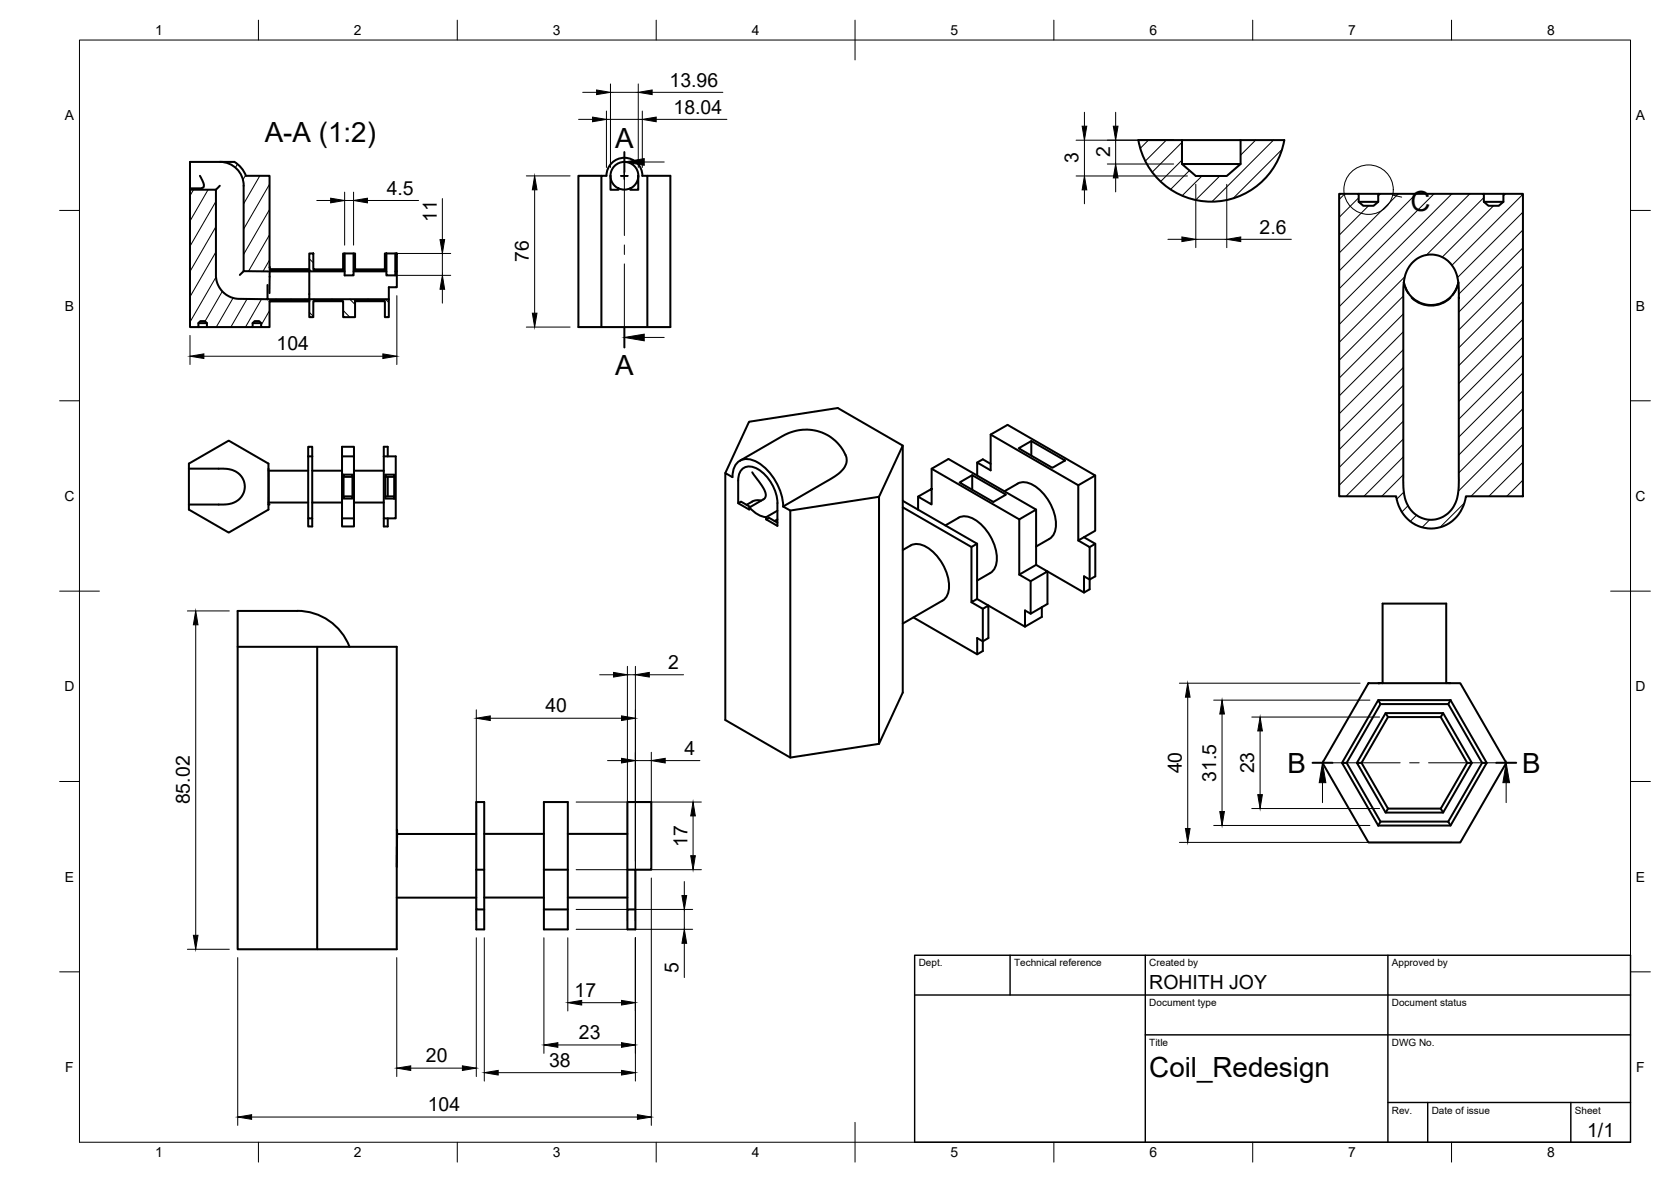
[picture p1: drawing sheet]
<svg xmlns="http://www.w3.org/2000/svg" width="420mm" height="297mm" viewBox="0 0 420 297" stroke-linecap="round" stroke-linejoin="round" font-family="sans-serif">
<!-- layer: Visible -->
<g fill="none" stroke="#000" stroke-width=".51">
<path d="M297.2 35.2h-11a18.6 18.6 0 0 0 18.4 15.5 18.6 18.6 0 0 0 18.3-15.5h-25.7v6M311.9 35.2v6l-3.4 3h-7.8l-3.5-3h14.7M47.8 47.7h6.5v21.8l.5 2 1.4 2 1.5 1 1.9 .6 18.2 .1v.5h-10v6.5h-2.1v-1l-.5-.5h-1.2l-.5 .5v1h-11.5v-1l-.5-.5h-1.1l-.5 .5v1h-2.1zM50.3 44.2l.9 1.9v.9l-.7 .3h-2.7M55.3 46.7l-1 1M55.3 40.7a6 6 0 0 1 6 6M61.3 46.7v21.4l16.5 .1v-.5h-10v-23.5h-6l-1.4-2.3-1.5-1.2h-11.1v7M151.2 44.2h-5.8v38h23.2v-38h-5.8M153.5 44.2a3.5 3.5 0 0 1 3.5-3.5 3.5 3.5 0 0 1 3.5 3.5M153.5 44.2v3.5h2v-.4M153.5 44.2l.1 1 .5 1 .8 .8 .6 .3M158.5 47.3l-1.5 .4-1.5-.4"/>
<path d="M160.5 44.2v3.5h-2v-.4l.9-.6 .6-.8zM161.5 44.2h1.3v38M161.5 44.2a4.5 4.5 0 0 0-4.5-4.5 4.5 4.5 0 0 0-4.5 4.5h-1.3v38M336.7 48.7h4.9v2l1.2 1h2.6l1.1-1v-2h26.6v2l1.2 1h2.6l1.1-1v-2h4.9v76h-14.3a8.8 8.8 0 0 1-12.7 7.2 9.5 9.5 0 0 1-4.9-7.2h-14.3zM341.6 48.7h4.9M341.6 50.7h4.9M373.1 48.7h4.9M373.1 50.7h4.9M61.3 68.1l-1 1M67.3 71.6v3.6M67.8 67.2h.1M67.8 75.7h10"/>
<path d="M67.8 68.2v5.5M67.8 67.7h10M77.8 63.7h1v4h7.5v-4h.4v4.5h-8.9zM77.8 75.2h20v4.5h-1v-4h-7.5v4h-3v-4h-7.5v4h-1zM77.8 68.2v7M86.7 68.2v1h2.2v-1M86.7 63.7h2.2M88.9 63.7h.4v4h7.5v-4h.4v4.5h-8.3zM97.2 68.2v1h2.2v-1M97.2 63.7h2.2M99.4 63.7h.4v4.5h-.4zM99.8 68.2v4h-2v3"/>
<path d="M353 71a7 7 0 0 0 6.8 5.7 7 7 0 0 0 6.9-5.7M355 66.2a6.6 6.6 0 0 1 6.7-2 6.6 6.6 0 0 1 4.7 5.2l.3 1.8 .1 2.8v45.7a13.3 13.3 0 0 1-1.3 7.6 6.6 6.6 0 0 1-6.8 3.2 6.6 6.6 0 0 1-5.4-5.3l-.3-1.8-.2-2.8v-45.7a13.2 13.2 0 0 1 1.3-7.6zM364.7 74.8a7 7 0 0 1-9.7 0M49.9 82.2h2.1M49.9 81.2h2.1M63.5 82.2h2.2M63.5 81.2h2.2M47.5 116.5l10-5.8 10 5.8v11.6l-10 5.7-10-5.7zM47.5 117.8h8.8l1.9 .3 1.2 .5 1.2 1 .7 1.2 .3 1.3-.2 1.5-.7 1.3-.9 .8-1.3 .7-2.2 .4h-8.8M67.5 117.8v9M67.5 118.3h10M77.5 114.7v-2.4h1v2.4"/>
<path d="M77.5 114.7v15.6h1v-15.6M77.5 114.7h1M78.5 118.3h7.5M86 114.7v-2.4h3v2.4M86 114.7v15.6h3v-15.6M86 114.7h3M86.4 119.3h2.2v6h-2.2zM86.4 119.8h2.2M89 118.3h7.5M96.5 114.7h3v15.6h-3zM96.5 114.7v-2.4h1v2.4M96.9 119.3h2.2v6h-2.2z"/>
<path d="M96.9 119.8h2.2M97.5 119.8v4.9M182.4 118.9l5.9-12.9 22.4-3.5 16.3 9.5v62l-6 12.9-22.3 3.5-16.3-9.5v-62l1.8 1M184.2 119.9a4.1 4.1 0 0 1 2.9-4.5 8 8 0 0 1 6.7 3.7 14 14 0 0 1 3.1 8.2M186 115.8l10.6-6.1a10.9 10.9 0 0 1 16.3 5.6 4.4 4.4 0 0 1-2.5 4l-13.5 8M189.1 118.7a17.6 17.6 0 0 1 3.5 5.6l-.1 .5-.3 .6-3.8 2.1M227 112l-6 12.8-22.3 3.5M234.3 117.8l22 12.7 4.2-2.4-22-12.8-4.2 2.5v9l-3.5-2 3.5-1.9M244.5 119.4l-3.2 1.8 8.5 4.9 3.1-1.8-8.4-4.9v3.7M245.7 116.2l1.4-.8 2 1.2M249.1 109.2l22 12.7 4.3-2.4-22.1-12.7-4.2 2.4v9l-3.4-2v3.3M256.1 112.7l3.2-1.9 8.5 4.9-3.2 1.9z"/>
<path d="M259.3 110.8v3.7M275.4 119.5v13.9l-4.3 2.4v-13.9M67.5 126.3h10M77.5 130.3v2h1v-2M78.5 126.3h7.5M86 130.3v2h3v-2M86.4 124.7h2.2M89 126.3h7.5M96.5 130.3v2h1v-2M96.9 124.7h2.2M185.6 126.5l.7-.4 2.4 1.3M188.4 127.5v.6l-2.8-1.6v-5.8a3 3 0 0 1 1.5-3.1 3 3 0 0 1 3.5 .3 10.8 10.8 0 0 1 4.9 8.5v5.8l-2.9-1.7 .8-.4 2.1 1.2"/>
<path d="M188.4 127.5l1.8 1.6 1.3 .6 1.2 .3M191.4 125.8l-1-.1a4.5 4.5 0 0 0-2.7 1.2M195.5 128.3l-2.9 1.7v.5M195.5 130.5l-.7 .4M196.9 127.3l1.8 1v62.1M221 124.8v62.1M227 125.9l18.7 10.7-1.4 .9-17.3-10M227 138.2a4.7 4.7 0 0 1 4.8-1.3 11.8 11.8 0 0 1 6.7 11.7 3.4 3.4 0 0 1-1.5 2.4l-10 5.7M230.8 124.8v3.3M237.7 132l3.3-1.9a4.6 4.6 0 0 1 5.2 1.2 12.1 12.1 0 0 1 4.3 10.3 3.4 3.4 0 0 1-1.5 2.4l-3.3 1.9M244.3 137.5v13.8l1.4-.8M245.7 136.6v13.9"/>
<path d="M255.8 121.6l-3.3 1.9M255.8 121.5a4.6 4.6 0 0 1 5.2 1.3 12.1 12.1 0 0 1 4.4 10.2 3.4 3.4 0 0 1-1.5 2.4M260.5 128.1v13.9l-4.2 2.4v-13.9M263.8 135.4l-3.3 1.9M271.1 135.8l2.9 1.7v10.6l-1.4 .8-9.2-5.3v8.2l-4.3 2.4v-8.1M272.5 135l2.9 1.7v8.1l-1.4 .8-1.4-.8v4.1M275.4 136.7l-1.4 .8M244.3 151.3l2.8 1.7 1.4-.8v8.1l-1.4 .9v2.4l-1.4 .8-16-9.2M245.7 150.5l12 7 4.3-2.5v-2.4M247.1 153v8.2l-1.4-.9v4.1M259.1 154.2l-1.4-.8v4.1M260.5 142l2.9 1.6-4.3 2.5-2.8-1.7"/>
<path d="M79.8 162.5v76.1M87.9 162.5a14 14 0 0 0-13.1-9h-15v85.1h40v-76.1h-40M344.1 171.7h23.1l11.5 20-11.5 20h-23.1l-11.6-20zM346.5 175.9l.6 1-8.5 14.8M347.6 171.7h.1M347.6 171.7v-20h16v20M347.6 171.6l-1 .1M348.4 179.2h14.5l7.2 12.5-7.2 12.5h-14.5l-7.2-12.5zM348.4 179.2l.6 1M362.9 179.2l-.6 1M363.7 171.6l1 .1M364.2 176.9l8.5 14.8h1.1"/>
<path d="M364.7 175.9l-.5 1h-17.1M364.7 175.9l9.1 15.8-9.1 15.8h-18.2M364.7 175.9h-18.2l-9.1 15.8 9.1 15.8M337.4 191.7h1.2l8.5 14.8M341.2 191.7h1.1M349 180.2h13.3l6.6 11.5M349 180.2l-6.7 11.5 6.7 11.5h13.3M370.1 191.7h-1.2l-6.6 11.5M372.7 191.7l-8.5 14.8M99.8 208.6v9.3M99.8 209.6h20M119.8 218.6h2v15h-2v-5.1"/>
<path d="M119.8 218.6v9.9h2M119.8 218.6v-17h2v17M121.8 209.6h15M136.8 218.6v9.9h6M136.8 218.6v-17h6v17M136.8 218.6h6M142.8 218.6v15h-6v-5.1M142.8 209.6h15M157.8 218.6v-17h6v17h-4M157.8 218.6h2v15h-2v-5.1h2M157.8 218.6v9.9M346.5 207.5l.6-1h17.1l.5 1"/>
<path d="M349 203.2l-.6 1M362.3 203.2l.6 1M99.8 225.6h20M121.8 225.6h15M142.8 225.6h15"/>
</g>
<g fill="#000">
<circle cx="67.5" cy="126.8" r=".25"/>
<circle cx="346.6" cy="171.7" r=".25"/>
</g>
<!-- layer: BORDER -->
<g fill="none" stroke="#000" stroke-width=".25">
<path d="M20 10.1h390v276.9h-390zM65 5.1v5M115 5.1v5M165 5.1v5M215 5.1v10M265 5.1v5M315 5.1v5M365 5.1v5M15 52.9h5M410 52.9h5M15 100.7h5M410 100.7h5"/>
<path d="M15 148.6h10M405 148.6h10M15 196.4h5M410 196.4h5M15 244.2h5M410 244.2h5M65 287v5M115 287v5M165 287v5M215 282.1v9.9M265 287v5M315 287v5"/>
<path d="M365 287v5"/>
</g>
<!-- layer: TITLEBLOCK -->
<path d="M230 240.1h180v46.9h-180zM230 250h180M254 240.1v9.9M288 240.1v46.9M349 240.1v46.9M288 260.1h122M349 277.1h61M359 277.1v9.9M395 277.1v9.9" fill="none" stroke="#000" stroke-width=".36"/>
<!-- layer: Hatching -->
<g fill="none" stroke="#000" stroke-width=".25">
<path d="M288.8 35.2l-2.1 2.1M293.2 35.2l-5.2 5.3M297.2 35.8l-7.5 7.5M315.7 35.2l-3.8 3.8M320.2 35.2l-15.5 15.5M322.4 37.5l-12.4 12.4M48.6 47.7l-.8 1.5M52.3 47.7l-4.5 7.8M54.3 50.6l-6.5 11.3M54.3 57l-6.5 11.2M56.3 40.7v.1M59.7 41.3l-.5 .8"/>
<path d="M61.8 44l-.7 1.2M65.3 44.2l-4 7M67.8 46.3l-6.5 11.3M67.8 52.6l-6.5 11.3M67.8 59l-5.3 9.2M297.2 40.2l-5.4 5.4M299.1 42.8l-4.8 4.8M302.2 44.2l-5 5M306.7 44.2l-6 6.1M338.1 48.7l-1.4 1.4M341.7 49.7l-5 4.9M344.1 51.7l-7.4 7.4"/>
<path d="M347.1 48.7l-.6 .6M351.6 48.7l-14.9 14.9M356.1 48.7l-19.4 19.4M360.6 48.7l-23.9 23.8M365 48.7l-28.3 28.4M369.5 48.7l-32.8 32.8M373.1 49.6l-14.4 14.5M375.5 51.7l-12.9 12.9M378.5 48.7l-.5 .5M382.9 48.8l-17.8 17.9M382.9 53.3l-16.4 16.5M382.9 57.8l-16.1 16.1"/>
<path d="M54.3 63.3l-6.5 11.3M54.3 69.6l-6.5 11.3M55.9 73.2l-4.3 7.5M58.6 74.9l-4.2 7.3M62.1 75.1l-4.1 7.1M65.8 75.2l-4.1 7M67.8 65.3l-1.7 2.9M67.8 78l-2.1 3.7M69.4 75.2l-.3 .5M70.1 67.7l-.3 .5M73.1 75.2l-.3 .5M73.7 67.7l-.3 .5"/>
<path d="M76.8 75.2l-.3 .5M77.4 67.7l-.3 .5M77.8 78.5l1 1M77.8 65l1 1M79 75.2l.5 .5M80.5 67.7l.4 .5M83.5 75.2l.4 .5M84.9 67.7l.5 .5M86.3 78l1.6 1.7M86.3 64.5l.4 .4M87.9 75.2l1.4 1.3M88.9 67.2l.4 .3"/>
<path d="M89.4 67.7l.5 .5M92.4 75.2l.5 .5M93.9 67.7l.5 .5M96.8 79.5l.1 .2M96.8 66.1l.4 .3M96.9 75.2l.9 .8M99.4 64.2l.4 .4M352.8 74.4l-16.1 16.1M352.8 78.9l-16.1 16.1M353.3 69.5l-16.6 16.5M382.9 62.3l-16.1 16.1M382.9 66.8l-16.1 16.1"/>
<path d="M382.9 71.3l-16.1 16.1M382.9 75.8l-16.1 16.1M352.8 83.4l-16.1 16.1M352.8 87.9l-16.1 16.1M352.8 92.4l-16.1 16.1M352.8 96.8l-16.1 16.2M382.9 80.2l-16.1 16.2M382.9 84.7l-16.1 16.1M382.9 89.2l-16.1 16.1M382.9 93.7l-16.1 16.1M382.9 98.2l-16.1 16.1M352.8 101.4l-16.1 16.1"/>
<path d="M352.8 105.8l-16.1 16.1M352.8 110.3l-14.4 14.4M352.8 114.8l-9.9 9.9M352.8 119.3l-5.4 5.4M382.9 102.7l-16.1 16.1M382.9 107.2l-16.2 16.2M382.9 111.7l-13 13M382.9 116.2l-8.5 8.5M353 123.7l-1.8 1.7M354 127.1l-1.5 1.6M356.2 129.5l-1.6 1.5M359.5 130.6l-1.9 1.9"/>
<path d="M368.2 126.4l-6.1 6.1M382.9 120.7l-4 4"/>
</g>
<!-- layer: Section Lines -->
<path d="M157 38.2v5M157 82.3v5M330 191.7h5M376.2 191.7h5" fill="none" stroke="#000" stroke-width=".51"/>
<path d="M157 43.2v16M162 40.7h5M157 61.6v2.4M157 66.3v16M162 84.8h5M332.5 196.7v5M335 191.7h17.1M354.4 191.7h2.4M359.2 191.7h17M378.7 196.7v5" fill="none" stroke="#000" stroke-width=".25"/>
<path d="M157 40.7l5-.8v1.6zM157 84.8l5-.8v1.6zM332.5 191.7l.9 5h-1.7zM378.7 191.7l.9 5h-1.7z" fill="#000" stroke="#000" stroke-width=".25"/>
<!-- layer: Detail Boundary -->
<g fill="none" stroke="#000" stroke-width=".25">
<path d="M350.2 49l2.2 .5"/>
<circle cx="344.1" cy="47.7" r="6.2"/>
</g>
<!-- layer: FD_Dimensions -->
<g fill="none" stroke="#000" stroke-width=".25">
<path d="M145.5 30h3.5M146.5 23.2h3.5M152.5 27.9v14.2M152.5 30h9M153.5 21.1v21M153.5 23.2h7M160.5 21.1v21M161.5 27.9v14.2M164 23.2h17.8M165 30h17.8M270.6 35.2h24.5M272.7 28.2v3.5"/>
<path d="M272.7 35.2v9M280.5 28.2v3.5M280.5 35.2v6M79.7 50.4h3.4M86.7 48.3v13.3M86.7 50.4h2.2M88.9 48.3v13.3M92.4 50.4h12.8M111.2 49.9v10.3M132.3 44.2h11M134.4 47.7v31M270.6 44.2h28"/>
<path d="M272.7 47.7v3.5M278.4 41.2h16.7M280.5 44.7v3.5M300.7 46.3v15.9M308.5 46.3v15.9M99.3 69.2h14M99.3 63.7h14M99.8 74.3v17.3M111.2 63.7v5.5M111.2 72.7v3.5M293.7 60.1h3.5M300.7 60.1h7.8"/>
<path d="M312 60.1h12.7M47.8 84.3v7.3M51.3 89.5h45M132.3 82.2h11M47.1 153.5h10.6M49.2 157v78M119.8 178.4v53M150.8 169.6h3.5M157.8 167.5v63.9M157.8 169.6h2M159.8 167.5v63.9M163.3 169.6h8.6"/>
<path d="M296.5 171.7h45.5M298.6 175.2v33M305.2 175.9h39.2M307.3 179.4v24.5M123.3 180.5h33M152.8 191.1h3.5M159.8 191.1h4M163.8 189v27.5M167.3 191.1h8.7M314.7 180.2h32.2M316.8 183.7v16M144.9 201.6h31.5"/>
<path d="M144.9 218.6h31.5M174.3 205v10M296.5 211.7h68.6M305.2 207.4h39.2M314.7 203.2h32.2M47.1 238.6h10.6M119.8 235.7v34.8M121.8 235.7v36M136.8 235.7v29M142.8 235.7v18.4M144.9 228.5h29.3M144.9 233.5h29.3"/>
<path d="M159.8 235.7v36M163.8 220.6v62.2M172.1 221.5v3.6M172.1 228.5v5M172.1 237.1v8.6M59.8 240.7v42.1M99.8 240.7v29.8M146.3 252h10M103.3 268.4h13M125.3 269.6h31M140.3 262.6h16M63.3 280.7h97"/>
</g>
<g fill="#000" stroke="#000" stroke-width=".25">
<path d="M149 29.4l3.5 .6-3.5 .6zM150 22.6l3.5 .6-3.5 .6zM160.5 23.2l3.5-.6v1.2zM161.5 30l3.5-.6v1.2zM272.1 31.7h1.2l-.6 3.5zM279.9 31.7h1.2l-.6 3.5zM83.1 49.8l3.6 .6-3.6 .6zM88.9 50.4l3.5-.6v1.2zM134.4 44.2l.6 3.5h-1.1zM272.7 44.2l.6 3.5h-1.2zM280.5 41.2l.6 3.5h-1.2zM297.2 59.5l3.5 .6-3.5 .6z"/>
<path d="M308.5 60.1l3.5-.6v1.2zM111.2 69.2l.6 3.5h-1.2zM110.6 60.2h1.2l-.6 3.5zM133.9 78.7h1.1l-.6 3.5zM47.8 89.5l3.5-.6v1.2zM96.3 88.9l3.5 .6-3.5 .6zM49.2 153.5l.6 3.5h-1.2zM119.8 180.5l3.5-.6v1.2zM154.3 169l3.5 .6-3.5 .5zM156.3 179.9l3.5 .6-3.5 .6zM159.8 169.6l3.5-.6v1.1zM298.6 171.7l.6 3.5h-1.1z"/>
<path d="M307.3 175.9l.6 3.5h-1.2zM156.3 190.6l3.5 .5-3.5 .6zM163.8 191.1l3.5-.5v1.1zM316.8 180.2l.6 3.5h-1.1zM316.3 199.7h1.1l-.6 3.5zM174.3 201.6l.5 3.4h-1.1zM173.7 215h1.1l-.5 3.6zM298.1 208.2h1.1l-.6 3.5zM306.7 203.9h1.2l-.6 3.5zM48.6 235h1.2l-.6 3.6zM171.5 225.1h1.2l-.6 3.4zM172.1 233.5l.6 3.6h-1.2z"/>
<path d="M142.8 252l3.5-.6v1.2zM156.3 251.4l3.5 .6-3.5 .6zM99.8 268.4l3.5-.5v1.1zM116.3 267.9l3.5 .5-3.5 .6zM121.8 269.6l3.5-.6v1.2zM136.8 262.6l3.5-.6v1.2zM156.3 269l3.5 .6-3.5 .6zM156.3 262l3.5 .6-3.5 .6zM59.8 280.7l3.5-.6v1.2zM160.3 280.1l3.5 .6-3.5 .6z"/>
</g>
<!-- layer: Smart Centers -->
<path d="M156.1 44.2h1.8M157 43.3v1.8" fill="none" stroke="#000" stroke-width=".25"/>
<g font-size="7">
<text x="66.6" y="35.6">A-A (1:2)</text>
<text x="154.7" y="37.3">A</text>
<text x="354.7" y="53.1">C</text>
<text x="154.7" y="94.3">A</text>
<text x="323.7" y="194.2">B</text>
<text x="382.7" y="194.2">B</text>
<text x="289" y="270.6">Coil_Redesign</text>
</g>
<g font-size="4.9">
<text x="168.4" y="21.7">13.96</text>
<text x="169.4" y="28.5">18.04</text>
<text x="271.2" y="41.1" transform="rotate(-90 271.2 41.1)">3</text>
<text x="279.1" y="39.5" transform="rotate(-90 279.1 39.5)">2</text>
<text x="97.2" y="48.9">4.5</text>
<text x="109.8" y="55.8" transform="rotate(-90 109.8 55.8)">11</text>
<text x="316.7" y="58.7">2.6</text>
<text x="133" y="65.9" transform="rotate(-90 133 65.9)">76</text>
<text x="69.6" y="88.1">104</text>
<text x="168" y="168.2">2</text>
<text x="137.1" y="179">40</text>
<text x="172.1" y="189.7">4</text>
<text x="297.2" y="194.3" transform="rotate(-90 297.2 194.3)">40</text>
<text x="305.8" y="196.5" transform="rotate(-90 305.8 196.5)">31.5</text>
<text x="315.4" y="194.4" transform="rotate(-90 315.4 194.4)">23</text>
<text x="47.8" y="202.1" transform="rotate(-90 47.8 202.1)">85.02</text>
<text x="172.9" y="212.9" transform="rotate(-90 172.9 212.9)">17</text>
<text x="170.6" y="244.5" transform="rotate(-90 170.6 244.5)">5</text>
<text x="144.5" y="250.6">17</text>
<text x="289" y="248.5">ROHITH JOY</text>
<text x="145.6" y="261.1">23</text>
<text x="107.1" y="267">20</text>
<text x="138" y="268.1">38</text>
<text x="107.5" y="279.3">104</text>
<text x="399.1" y="285.7">1/1</text>
</g>
<g font-size="3.5">
<text x="39" y="8.8">1</text>
<text x="89" y="8.8">2</text>
<text x="139" y="8.8">3</text>
<text x="189" y="8.8">4</text>
<text x="239" y="8.8">5</text>
<text x="289" y="8.8">6</text>
<text x="339" y="8.8">7</text>
<text x="389" y="8.8">8</text>
<text x="16.3" y="30.2">A</text>
<text x="411.3" y="30.2">A</text>
<text x="16.3" y="78">B</text>
<text x="411.3" y="78">B</text>
<text x="16.2" y="125.9">C</text>
<text x="411.2" y="125.9">C</text>
<text x="16.2" y="173.7">D</text>
<text x="411.2" y="173.7">D</text>
<text x="16.3" y="221.6">E</text>
<text x="411.3" y="221.6">E</text>
<text x="16.4" y="269.4">F</text>
<text x="411.4" y="269.4">F</text>
<text x="39" y="290.8">1</text>
<text x="89" y="290.8">2</text>
<text x="139" y="290.8">3</text>
<text x="189" y="290.8">4</text>
<text x="239" y="290.8">5</text>
<text x="289" y="290.8">6</text>
<text x="339" y="290.8">7</text>
<text x="389" y="290.8">8</text>
</g>
<g font-size="2.5">
<text x="231" y="242.9">Dept.</text>
<text x="255" y="242.9">Technical reference</text>
<text x="289" y="242.9">Created by</text>
<text x="350" y="242.9">Approved by</text>
<text x="289" y="252.8">Document type</text>
<text x="350" y="252.8">Document status</text>
<text x="289" y="262.9">Title</text>
<text x="350" y="262.9">DWG No.</text>
<text x="350" y="279.9">Rev.</text>
<text x="360" y="279.9">Date of issue</text>
<text x="396" y="279.9">Sheet</text>
</g>
</svg>
